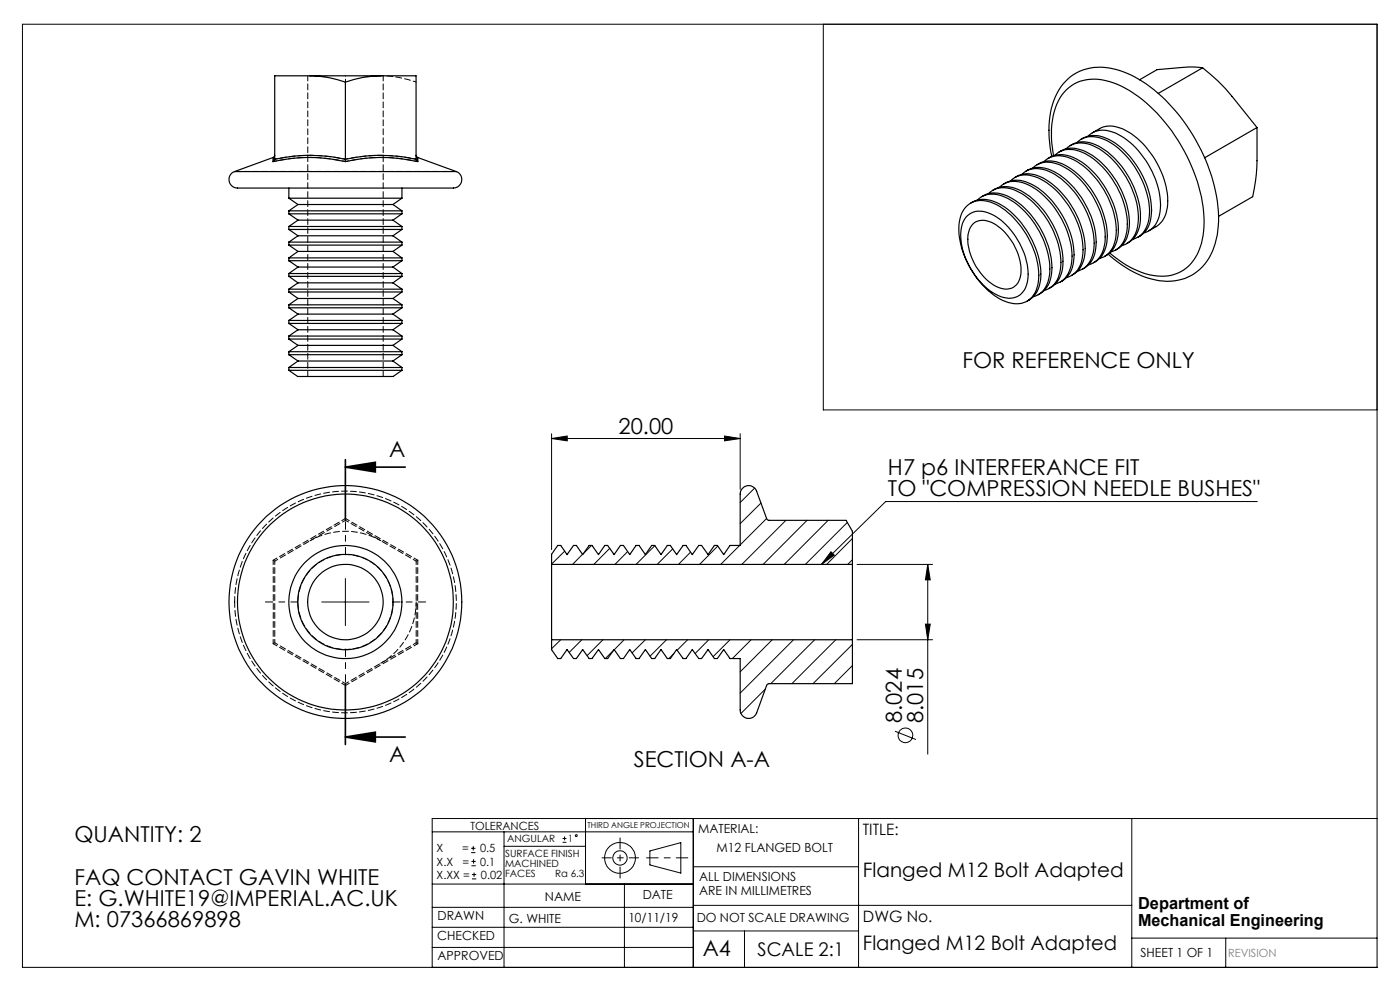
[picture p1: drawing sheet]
<svg xmlns="http://www.w3.org/2000/svg" width="297mm" height="210mm" viewBox="0 0 297 210" stroke-linecap="round" stroke-linejoin="round" font-family="sans-serif">
<g fill="none" stroke="#000" stroke-width=".21">
<path d="M4.8 5.1h287.3v200.1h-287.3zM174.7 5.1v81.9h117.4M117 93l3.3-.5v1zM117 92v24.6M117 93h40M153.7 92.5l3.3 .5-3.3 .5zM157 92v11.8M119.8 116.9l-2.8 2.8M123.6 117.6l-2.1 2.1M125.5 115.7l-1.7 1.7M129.4 116.3l-3.4 3.4M133.1 117l-2.6 2.7"/>
<path d="M138.9 115.7l-4 4M142.7 116.4l-3.3 3.3M146.5 117.1l-2.6 2.6M152.3 115.8l-3.9 3.9M156.9 115.7l-4 4M160.1 103.5l-3.1 3.1M161.4 106.7l-4.4 4.4M162.6 110l-5.6 5.6M166.7 110.4l-9.3 9.3M171.2 110.4l-9.3 9.3M175.7 110.4l-9.3 9.3M176.3 117l.7 .7-2.7 2z"/>
<path d="M179.7 110.8l-8.8 8.9M180.8 118.7l-1 1M180.8 114.2l-5.4 5.5M181.8 119.7h16M196.8 119.7v40.3M196.8 119.7l.5 3.3h-1zM266.7 106.4h-78.8l-13.6 13.3M68.3 127.7h10M73.3 122.7v10M119 135.7l-2 1.9M123.4 135.7l-2.6 2.7M127.9 135.7l-3.4 3.4"/>
<path d="M130.1 138l-1.7 1.7M132.4 135.7l-2.1 2.1M136.9 135.7l-2.8 2.8M141.4 135.7l-3.5 3.5M143 138.6l-1.1 1.1M145.9 135.7l-2.2 2.2M150.4 135.7l-2.9 2.9M154.9 135.7l-3.6 3.6M159.3 135.7l-3.9 4M163.8 135.7l-6.8 6.8M168.3 135.7l-11.3 11.3M172.8 135.7l-9.3 9.3"/>
<path d="M177.3 135.7l-9.3 9.3M180.8 136.7l-8.3 8.3M181.8 135.7h16M196.3 132.4h1l-.5 3.3zM162.3 146.2l-5.1 5.1M180.8 141.2l-3.8 3.8M189.9 155.1l4.4 1.8M91.7 176.5h55.4M99.9 179.9h1M100.4 179.5v.9M106.9 176.5v28.7M106.9 179.5h17.3"/>
<path d="M119.3 178.7h.9M119.3 177.9h.9M119.8 177.4v.9M124.2 173.6v13.9M147.1 173.6v31.6M182.1 173.6v31.6M240.1 173.6v31.6M292.1 173.6h-200.4v31.6M91.7 196.7h55.4M91.7 192.5h55.4M91.7 187.5h55.4M99.9 180.9h1"/>
<path d="M100 183.6h.9M100 182.7h.9M100.1 186.4h.9M100.1 185.5h.9M100.5 182.3v.9M100.6 185.1v.9M132.5 187.5v17.7M137.9 180.5l6.5-1.8v6.5l-6.5-1.7zM147.1 183.9h35M147.1 197.5h35M147.1 192h93M157.9 197.5v7.7"/>
<path d="M240.1 199h52M260 199v6.2M91.7 201h55.4"/>
<circle cx="192.1" cy="156" r="1.55"/>
<circle cx="122.2" cy="177.3" r=".2"/>
<circle cx="131.5" cy="182" r="1.52"/>
<circle cx="131.5" cy="182" r="3.3"/>
</g>
<path d="M145.9 182h-8.7" fill="none" stroke="#000" stroke-width=".21" stroke-dasharray="15.2 1.3 1.3 1.3" stroke-dashoffset="12.8"/>
<path d="M131.5 177.7v8.6" fill="none" stroke="#000" stroke-width=".21" stroke-dasharray="15.2 1.3 1.3 1.3" stroke-dashoffset="12.9"/>
<path d="M127.7 182h7.8" fill="none" stroke="#000" stroke-width=".21" stroke-dasharray="15.2 1.3 1.3 1.3" stroke-dashoffset="13.3"/>
<path d="M73.3 99.1h12.7M73.3 97.5v12.7M73.3 99.1l6.3-1v2zM73.3 145.2v12.7M73.3 156.3h12.7M73.3 156.3l6.3-1v2.1z" fill="none" stroke="#000" stroke-width=".35"/>
<path d="M73.3 117.7v-7M63.3 127.7h-7M73.3 137.7v7M83.3 127.7h7" fill="none" stroke="#000" stroke-width=".21" stroke-dasharray="15.2 1.3 1.3 1.3" stroke-dashoffset="13.6"/>
<g fill="#000">
<path d="M176.3 117l.7 .7-2.7 2z"/>
<path d="M73.3 99.1l6.3-1v2zM73.3 156.3l6.3-1v2.1z"/>
<path d="M153.7 92.5l3.3 .5-3.3 .5zM117 93l3.3-.5v1z"/>
<path d="M196.3 132.4h1l-.5 3.3zM196.8 119.7l.5 3.3h-1z"/>
</g>
<g fill="none" stroke="#000" stroke-width=".25">
<path d="M65.8 16.1h15M65.8 16.1a23.3 23.3 0 0 1 7.5 1.3M65.8 16.1h-7.5v17.7M73.3 17.4v16.4M80.8 16.1a22.4 22.4 0 0 0-7.5 1.3M80.8 16.1h7.5v17.7M255.1 14.4a36.2 36.2 0 0 1 6.3 6.1l5.3 6.5M255.1 14.4l-2.8-.2-6.8 .6-3.7 2.1M255.1 14.4l-9.4 5.4M49.7 36.4a1.85 1.85 0 0 0-1 2.3 1.85 1.85 0 0 0 2.2 1.2h44.5a1.93 1.93 0 0 0 2.2-.8 1.93 1.93 0 0 0-.2-2.3l-.6-.4M49.7 36.4h47.1M57.9 34.3a33.8 33.8 0 0 1 15.4 0"/>
<path d="M58 33.4h.1M58 33.4l-.1 .9M58 33.4l-8.3 3M58.3 32.9l-.3 .5M58.3 33.8a33.4 33.4 0 0 1 15 0M58.3 33.8l-.4 .5M61.3 39.9v2.1M73.3 34.3a33.7 33.7 0 0 1 15.3 0M73.3 33.8a33.4 33.4 0 0 1 15 0M73.3 33.8v.5M85.3 39.9v2.1M88.3 32.9l.3 .5"/>
<path d="M88.3 33.8l.3 .5M88.6 33.4h.1M88.6 33.4v.9M88.6 33.4l8.2 3M212.1 39.7a5.3 5.3 0 0 1 6.4-.3 18.6 18.6 0 0 1 8.9 15.6 5.2 5.2 0 0 1-3.5 5.2M212.9 39a5.9 5.9 0 0 1 6.6 .5 18.5 18.5 0 0 1 8.3 15.3 5.5 5.5 0 0 1-2.9 5M214.4 38.3a5 5 0 0 1 5.8-.6 18 18 0 0 1 9.5 16.7 4.8 4.8 0 0 1-3.5 4.5M215.3 37.7a5.9 5.9 0 0 1 6.6 .4 18.5 18.5 0 0 1 8.3 15.3 5.6 5.6 0 0 1-2.9 5M216.7 37a5 5 0 0 1 5.8-.6 18.1 18.1 0 0 1 9.2 12.1 8.8 8.8 0 0 1-1 7.7l-.8 .7-1.3 .6M217.6 36.3a5.9 5.9 0 0 1 6.6 .5 18.6 18.6 0 0 1 8.3 15.3 5.5 5.5 0 0 1-2.9 5M219.1 35.7a4.7 4.7 0 0 1 5.2-.9 16.8 16.8 0 0 1 9.1 10 11.7 11.7 0 0 1 .2 9.2l-.9 1.3-.9 .5-.8 .4M220 35a5.4 5.4 0 0 1 6 .1 18.4 18.4 0 0 1 8.9 15.6 5.6 5.6 0 0 1-2.9 5"/>
<path d="M221.4 34.3a5 5 0 0 1 5.8-.7 18.1 18.1 0 0 1 9.2 12.2 8.9 8.9 0 0 1-1 7.7l-1.2 1-.9 .3M222.3 33.6a5.9 5.9 0 0 1 6.6 .4 18.8 18.8 0 0 1 8.3 15.3 5.6 5.6 0 0 1-2.9 5.1M223.1 33.2a19.9 19.9 0 0 1 1.5-14.1 10.1 10.1 0 0 1 11.5-4.5 25.9 25.9 0 0 1 13.6 9.3 37.1 37.1 0 0 1 8.8 23 14.4 14.4 0 0 1-3.9 10.2 11 11 0 0 1-11.3 1.8 24.3 24.3 0 0 1-8.2-5M223.5 33a17.7 17.7 0 0 1 1.4-12.2 8.6 8.6 0 0 1 10.5-3.5 26 26 0 0 1 12.4 9.5 35.5 35.5 0 0 1 7.6 20.3 12.6 12.6 0 0 1-3.7 9.7 9.1 9.1 0 0 1-8.6 1.3 21.1 21.1 0 0 1-7.7-4.5M223.8 32.9a4.8 4.8 0 0 1 5.8-.6 18.1 18.1 0 0 1 9.2 12.2 8.8 8.8 0 0 1-1.1 7.7l-.7 .7-1.3 .5M224.7 32.2a5.4 5.4 0 0 1 5.9 .1 18.2 18.2 0 0 1 9 15.7 5.6 5.6 0 0 1-2.9 5M226.1 31.6a5.2 5.2 0 0 1 6.5-.4 18.2 18.2 0 0 1 8.9 15.7 5.1 5.1 0 0 1-3.5 5.2M227 30.9a5.9 5.9 0 0 1 6.6 .4 18.5 18.5 0 0 1 8.3 15.3 5.6 5.6 0 0 1-2.9 5.1M228.5 30.2a5.3 5.3 0 0 1 6.4-.3 18.6 18.6 0 0 1 8.9 15.6 5.2 5.2 0 0 1-3.5 5.3M229.4 29.6a5.9 5.9 0 0 1 6.6 .4 18.5 18.5 0 0 1 8.3 15.3 5.5 5.5 0 0 1-2.9 5M230.9 28.8a5 5 0 0 1 5.7-.6 18 18 0 0 1 9.5 16.7 4.8 4.8 0 0 1-3.4 4.5M231.7 28.2a5.8 5.8 0 0 1 4-1.5 12.4 12.4 0 0 1 8.4 5.8 17.2 17.2 0 0 1 3.6 11.5 5.5 5.5 0 0 1-2.4 4.1l-1.6 .9"/>
<path d="M266.7 27a61.9 61.9 0 0 1-.4 11.4l-.6 3.3-7.2 4.2M266.7 27l-11.1 6.5M61.3 42h24M61.3 58.6h24M61.3 45.4h24M61.3 44.7h24M61.3 48h24M61.3 51.4h24M61.3 48.7h24M61.3 54.7h24M61.3 52h24M61.3 58h24"/>
<path d="M61.3 55.3h24M61.3 42l1.9 1.4M61.3 58.6l1.9 1.4M61.3 45.4l1.9 1.3M61.3 44.7v.7M61.3 48v.7M61.3 51.4v.6M61.3 54.7v.6M61.3 58v.6M61.3 48.7l1.9 1.3M61.3 52l1.9 1.3M61.3 55.3l1.9 1.3"/>
<path d="M63.2 43.4h20.2M63.2 60h20.2M63.2 46.7h20.2M63.2 50h20.2M63.2 53.3h20.2M63.2 56.6h20.2M63.2 43.4l-1.9 1.3M63.2 46.7l-1.9 1.3M63.2 50l-1.9 1.4M63.2 53.3l-1.9 1.4M63.2 56.6l-1.9 1.4M63.2 60l-1.9 1.3"/>
<path d="M83.4 43.4l1.9 1.3M83.4 46.7l1.9 1.3M83.4 50l1.9 1.4M83.4 53.3l1.9 1.4M83.4 56.6l1.9 1.4M83.4 60l1.9 1.3M85.3 42l-1.9 1.4M85.3 58.6l-1.9 1.4M85.3 45.4l-1.9 1.3M85.3 44.7v.7M85.3 48v.7M85.3 51.4v.6"/>
<path d="M85.3 54.7v.6M85.3 58v.6M85.3 48.7l-1.9 1.3M85.3 52l-1.9 1.3M85.3 55.3l-1.9 1.3M205 43.8a5.2 5.2 0 0 1 6.4-.4 18.4 18.4 0 0 1 8.9 15.7 5.2 5.2 0 0 1-3.6 5.2 8.8 8.8 0 0 1-7.1-2.7 18.9 18.9 0 0 1-6.2-14.1l.7-2.4zM205.2 45.7a4.2 4.2 0 0 1 4.9-.4 15.2 15.2 0 0 1 7.6 10 7.2 7.2 0 0 1-1 7 4.4 4.4 0 0 1-5.5 .1 15.3 15.3 0 0 1-7.3-13.8l.5-1.6zM205.9 43.1a5.9 5.9 0 0 1 6.6 .4 18.8 18.8 0 0 1 8.3 15.3 5.6 5.6 0 0 1-2.9 5.1M206.4 47.5a3.7 3.7 0 0 1 4.4-.1 12.1 12.1 0 0 1 5.8 10.8 3.2 3.2 0 0 1-4.8 2.8 11.8 11.8 0 0 1-6.4-11.4l.3-1zM207.4 42.4a4.8 4.8 0 0 1 5.7-.6 18.1 18.1 0 0 1 9.3 12.2 8.8 8.8 0 0 1-1.1 7.7l-.8 .7-1.3 .5M208.2 41.7a6 6 0 0 1 6.6 .5 18.5 18.5 0 0 1 8.3 15.3 5.6 5.6 0 0 1-2.9 5M209.7 41.1a5.2 5.2 0 0 1 6.4-.4 18.2 18.2 0 0 1 8.9 15.7 5.1 5.1 0 0 1-3.5 5.2"/>
<path d="M210.6 40.4a5.9 5.9 0 0 1 6.6 .4 18.5 18.5 0 0 1 8.3 15.3 5.6 5.6 0 0 1-2.9 5.1M61.3 68.6h24M61.3 61.3h24M61.3 64.7h24M61.3 61.9h24M61.3 68h24M61.3 71.3h24M61.3 65.3h24M61.3 74.6h24M61.3 71.9h24M61.3 78h24M61.3 75.2h24"/>
<path d="M61.3 78.6h24M61.3 78.6l1.8 1.3h20.3l1.9-1.3M61.3 61.3v.6M61.3 64.7v.6M61.3 68v.6M61.3 71.3v.6M61.3 74.6v.6M61.3 78v.6M61.3 68.6l1.9 1.3M61.3 61.9l1.9 1.4M61.3 65.3l1.9 1.3M61.3 71.9l1.9 1.4"/>
<path d="M61.3 75.2l1.9 1.4M63.2 69.9h20.2M63.2 63.3h20.2M63.2 66.6h20.2M63.2 73.3h20.2M63.2 76.6h20.2M63.2 63.3l-1.9 1.4M63.2 66.6l-1.9 1.4M63.2 69.9l-1.9 1.4M63.2 73.3l-1.9 1.3M63.2 76.6l-1.9 1.4M83.4 63.3l1.9 1.4"/>
<path d="M83.4 66.6l1.9 1.4M83.4 69.9l1.9 1.4M83.4 73.3l1.9 1.3M83.4 76.6l1.9 1.4M85.3 61.3v.6M85.3 64.7v.6M85.3 68v.6M85.3 71.3v.6M85.3 74.6v.6M85.3 78v.6M85.3 68.6l-1.9 1.3M85.3 61.9l-1.9 1.4"/>
<path d="M85.3 65.3l-1.9 1.3M85.3 71.9l-1.9 1.4M85.3 75.2l-1.9 1.4M117 119.7v-2.1l1.3-1.9h.7l1.3 1.9 1.4-1.9h.6l1.3 1.9 1.4-1.9h.6l1.4 1.9 1.3-1.9h.6l1.4 1.9 1.3-1.9h.7l1.3 1.9 1.3-1.9h.7l1.3 1.9 1.4-1.9h.6l1.3 1.9 1.4-1.9h.6l1.3 1.9 1.4-1.9h.6l1.4 1.9 1.3-1.9h.6l1.4 1.9 1.4-1.9h.6l1.3 1.9 1.4-1.9h2.1v-10.9a1.8 1.8 0 0 1 1.5-1.8 1.8 1.8 0 0 1 2 1.2l2.1 5.8 .4 .4h16.5l1.3 2.3v7M117 119.7v16M117 119.7h63.8M180.8 119.7v16M117 135.7v2.1l1.3 1.9h.7l1.3-1.9 1.4 1.9h.6l1.3-1.9 1.4 1.9h.6l1.4-1.9 1.3 1.9h.6l1.4-1.9 1.3 1.9h.7l1.3-1.9 1.3 1.9h.7l1.3-1.9 1.4 1.9h.6l1.3-1.9 1.4 1.9h.6l1.3-1.9 1.4 1.9h.6l1.4-1.9 1.3 1.9h.6l1.4-1.9 1.4 1.9h.6l1.3-1.9 1.4 1.9h2.1v10.9a1.8 1.8 0 0 0 1.5 1.8 1.8 1.8 0 0 0 2-1.2l2.1-5.8 .4-.3 17.8-.1v-9.3M117 135.7h63.8"/>
<circle cx="73.3" cy="127.7" r="24.7"/>
<circle cx="73.3" cy="127.7" r="8"/>
<circle cx="73.3" cy="127.7" r="12"/>
<circle cx="73.3" cy="127.7" r="10.1"/>
<circle cx="73.3" cy="127.7" r="22.9"/>
</g>
<path d="M58 33.4v.9M88.6 34.3v-.9M58 118.8v17.7M73.3 110l-15.3 8.8M80.8 114.7a15 15 0 0 0-15 0M88.6 118.8l-15.3-8.8M58 136.5l15.3 8.9M83.4 127.7a10.1 10.1 0 0 0-14.9-8.9 10.1 10.1 0 0 0-.7 17.3 10.1 10.1 0 0 0 15.5-7.6l.1-.8M88.6 136.5v-17.7M73.3 145.4l15.3-8.9M80.8 140.7a15 15 0 0 0 7.5-13" fill="none" stroke="#000" stroke-width=".21" stroke-dasharray="1.3 .6" stroke-dashoffset=".4"/>
<path d="M49.8 127.7a23.5 23.5 0 0 1 34.9-20.6 23.5 23.5 0 0 1 1.1 40.5 23.5 23.5 0 0 1-36-18.7v-1.2" fill="none" stroke="#000" stroke-width=".21" stroke-dasharray="1.3 .6" stroke-dashoffset=".1"/>
<path d="M96.8 36.4h-47M58.3 119l-.3-.2M73.3 110.4v-.4M88.6 118.8l-.3 .2M58.3 136.4l-.3 .1M88.6 136.5l-.3-.1M73.3 145.4v-.4" fill="none" stroke="#000" stroke-width=".21" stroke-dasharray="1.3 .6"/>
<path d="M58 34.3a34.2 34.2 0 0 1 15.3 0M73.3 34.3a34.2 34.2 0 0 1 15.3 0M58.3 119l15-8.6M73.3 110.4l15 8.6M88.3 119v17.4M58.3 136.4v-17.4M88.3 136.4l-15 8.6M73.3 145l-15-8.6" fill="none" stroke="#000" stroke-width=".21" stroke-dasharray="1.3 .6" stroke-dashoffset=".5"/>
<path d="M73.3 17.4v-1.3M73.3 33.8a34.7 34.7 0 0 0-15 0M88.3 33.8a34.7 34.7 0 0 0-15 0" fill="none" stroke="#000" stroke-width=".21" stroke-dasharray="1.3 .6" stroke-dashoffset=".7"/>
<path d="M88.3 17.4a23.5 23.5 0 0 0-7.5-1.3" fill="none" stroke="#000" stroke-width=".21" stroke-dasharray="1.3 .6" stroke-dashoffset=".6"/>
<path d="M65.3 16.1v63.8M81.3 79.9v-63.8" fill="none" stroke="#000" stroke-width=".21" stroke-dasharray="1.3 .6" stroke-dashoffset=".2"/>
<g font-size="4.7">
<text x="204.2" y="78">FOR REFERENCE ONLY</text>
<text x="131.2" y="92">20.00</text>
<text x="82.6" y="97">A</text>
<text x="188.4" y="100.8">H7 p6 INTERFERANCE FIT</text>
<text x="188.4" y="105.3">TO &quot;COMPRESSION NEEDLE BUSHES&quot;</text>
<text x="191.3" y="153.4" transform="rotate(-90 191.3 153.4)">8.024</text>
<text x="195.8" y="153.4" transform="rotate(-90 195.8 153.4)">8.015</text>
<text x="82.6" y="161.7">A</text>
<text x="134.5" y="162.6">SECTION A-A</text>
<text x="15.8" y="178.6">QUANTITY: 2</text>
<text x="15.8" y="187.7">FAQ CONTACT GAVIN WHITE</text>
<text x="15.8" y="192.2">E: G.WHITE19@IMPERIAL.AC.UK</text>
<text x="15.8" y="196.7">M: 07366869898</text>
<text x="149.1" y="202.9">A4</text>
</g>
<g font-size="4.2">
<text x="183" y="186">Flanged M12 Bolt Adapted</text>
<text x="183.1" y="201.4">Flanged M12 Bolt Adapted</text>
</g>
<text font-size="4" x="160.7" y="202.8">SCALE 2:1</text>
<g font-size="3.5">
<text x="241.4" y="192.8">Department of</text>
<text x="241.4" y="196.3">Mechanical Engineering</text>
</g>
<g font-size="3.3">
<text x="183" y="177.2">TITLE:</text>
<text x="183.1" y="195.7">DWG No.</text>
</g>
<g font-size="2.7">
<text x="148.1" y="176.7">MATERIAL:</text>
<text x="152" y="180.8">M12 FLANGED BOLT</text>
<text x="115.6" y="191">NAME</text>
<text x="136.3" y="190.8">DATE</text>
<text x="148.3" y="186.8">ALL DIMENSIONS</text>
<text x="148.3" y="189.8">ARE IN MILLIMETRES</text>
<text x="92.8" y="195.2">DRAWN</text>
<text x="107.9" y="195.7">G. WHITE</text>
<text x="133.3" y="195.6">10/11/19</text>
<text x="147.8" y="195.7">DO NOT SCALE DRAWING</text>
<text x="92.8" y="199.3">CHECKED</text>
<text x="92.8" y="203.6">APPROVED</text>
<text x="242" y="203">SHEET 1 OF 1</text>
</g>
<g font-size="2.4">
<text x="99.8" y="176">TOLERANCES</text>
<text x="92.6" y="180.8">X</text>
<text x="92.6" y="183.6">X.X</text>
<text x="98" y="180.8">=</text>
<text x="98.1" y="183.6">=</text>
<text x="101.8" y="180.8">0.5</text>
<text x="101.9" y="183.6">0.1</text>
<text x="92.6" y="186.4">X.XX =</text>
<text x="102" y="186.4">0.02</text>
</g>
<text font-size="2.4" fill="#808080" x="260.6" y="203">REVISION</text>
<g font-size="2.1">
<text x="107.6" y="178.6">ANGULAR</text>
<text x="120.5" y="178.6">1</text>
<text x="107.2" y="181.8">SURFACE FINISH</text>
<text x="107.2" y="183.9">MACHINED</text>
<text x="107.2" y="186">FACES</text>
<text x="117.8" y="186">Ra 6.3</text>
</g>
<text font-size="1.7" x="124.6" y="175.7">THIRD ANGLE PROJECTION</text>
</svg>
